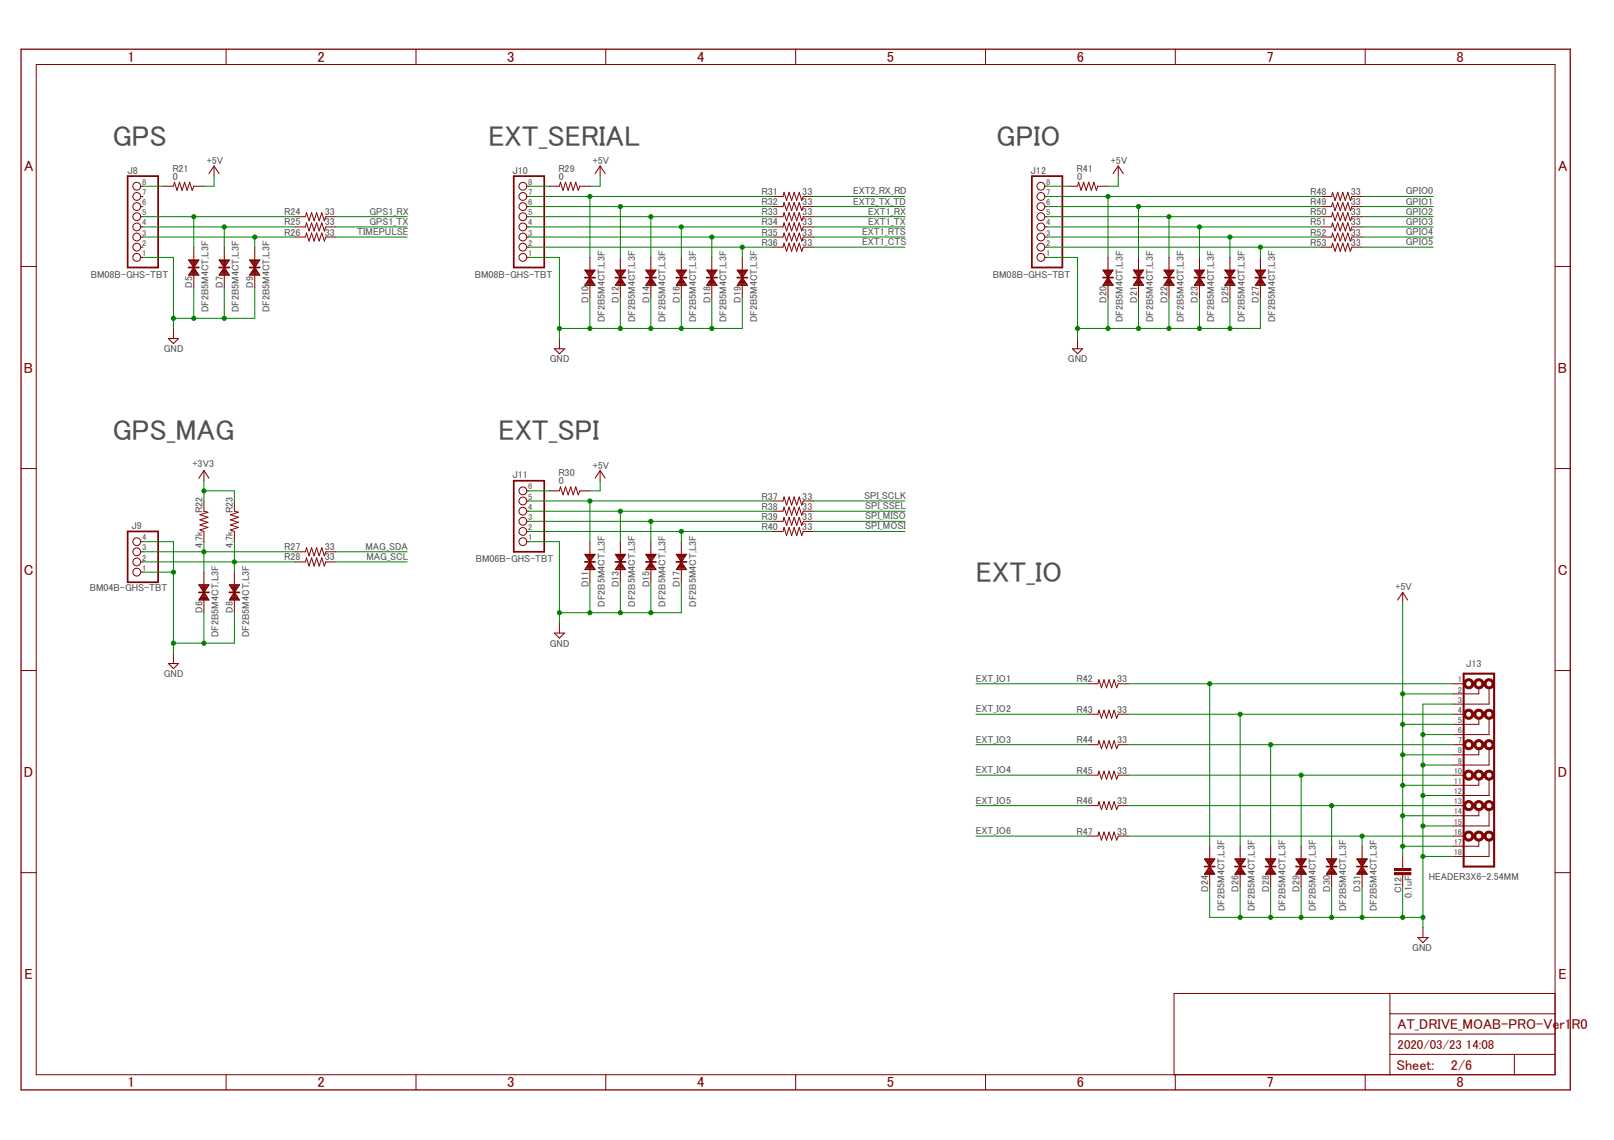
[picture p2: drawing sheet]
<svg xmlns="http://www.w3.org/2000/svg" width="297mm" height="210mm" viewBox="0 0 297 210" stroke-linecap="round" stroke-linejoin="round" font-family="sans-serif">
<g fill="none" stroke="#800000" stroke-width=".18">
<path d="M6.7 11.9h279.5v186h-279.5zM41.6 9.1v2.8M76.6 9.1v2.8M111.5 9.1v2.8M146.4 9.1v2.8M181.4 9.1v2.8M216.3 9.1v2.8M251.2 9.1v2.8M25.9 34.3h.4M25.9 39.9h.4M25.9 38h.4M25.9 36.2h.4"/>
<path d="M30.1 34.3h1.8l.2-.8 .5 1.6 .4-1.6 .5 1.6 .5-1.6 .4 1.6 .5-1.6 .5 1.6 .3-.8h1.8M39.4 30.6v1.8M54.4 39.9h1.8l.2-.7 .5 1.5 .4-1.5 .5 1.5 .5-1.5 .4 1.5 .5-1.5 .5 1.5 .3-.8h1.8M96.9 34.3h.4M96.9 39.9h.4M96.9 38h.4M96.9 36.2h.4M101.1 34.3h1.9l.1-.8 .5 1.6 .5-1.6 .5 1.6 .4-1.6 .5 1.6 .5-1.6 .4 1.6 .3-.8h1.9M110.4 30.6v1.8M142.2 39.9h1.9l.2-.7 .5 1.5 .4-1.5 .5 1.5 .5-1.5 .4 1.5 .5-1.5 .5 1.5 .2-.8h1.9M142.2 38h1.9l.2-.7 .5 1.5 .4-1.5 .5 1.5 .5-1.5 .4 1.5 .5-1.5 .5 1.5 .2-.8h1.9M142.2 36.2h1.9l.2-.8 .5 1.5 .4-1.5 .5 1.5 .5-1.5 .4 1.5 .5-1.5 .5 1.5 .2-.7h1.9"/>
<path d="M192.3 34.3h.4M192.3 39.9h.4M192.3 38h.4M192.3 36.2h.4M196.4 34.3h1.9l.2-.8 .5 1.6 .4-1.6 .5 1.6 .5-1.6 .5 1.6 .4-1.6 .5 1.6 .3-.8h1.8M205.8 30.6v1.8M243.2 39.9h1.9l.1-.7 .5 1.5 .5-1.5 .5 1.5 .4-1.5 .5 1.5 .5-1.5 .4 1.5 .3-.8h1.9M243.2 38h1.9l.1-.7 .5 1.5 .5-1.5 .5 1.5 .4-1.5 .5 1.5 .5-1.5 .4 1.5 .3-.8h1.9M243.2 36.2h1.9l.1-.8 .5 1.5 .5-1.5 .5 1.5 .4-1.5 .5 1.5 .5-1.5 .4 1.5 .3-.7h1.9M3.9 49.1h2.8M25.9 47.4h.4M25.9 45.5h.4"/>
<path d="M25.9 43.6h.4M25.9 41.8h.4M54.4 43.6h1.8l.2-.7 .5 1.5 .4-1.5 .5 1.5 .5-1.5 .4 1.5 .5-1.5 .5 1.5 .3-.8h1.8M54.4 41.8h1.8l.2-.8 .5 1.5 .4-1.5 .5 1.5 .5-1.5 .4 1.5 .5-1.5 .5 1.5 .3-.7h1.8M96.9 47.4h.4M96.9 45.5h.4M96.9 43.6h.4M96.9 41.8h.4M142.2 45.5h1.9l.2-.7 .5 1.5 .4-1.5 .5 1.5 .5-1.5 .4 1.5 .5-1.5 .5 1.5 .2-.8h1.9M142.2 43.6h1.9l.2-.7 .5 1.5 .4-1.5 .5 1.5 .5-1.5 .4 1.5 .5-1.5 .5 1.5 .2-.8h1.9M142.2 41.8h1.9l.2-.8 .5 1.5 .4-1.5 .5 1.5 .5-1.5 .4 1.5 .5-1.5 .5 1.5 .2-.7h1.9M192.3 47.4h.4"/>
<path d="M192.3 45.5h.4M192.3 43.6h.4M192.3 41.8h.4M243.2 45.5h1.9l.1-.7 .5 1.5 .5-1.5 .5 1.5 .4-1.5 .5 1.5 .5-1.5 .4 1.5 .3-.8h1.9M243.2 43.6h1.9l.1-.7 .5 1.5 .5-1.5 .5 1.5 .4-1.5 .5 1.5 .5-1.5 .4 1.5 .3-.8h1.9M243.2 41.8h1.9l.1-.8 .5 1.5 .5-1.5 .5 1.5 .4-1.5 .5 1.5 .5-1.5 .4 1.5 .3-.7h1.9M286.2 49.1h2.8M31.9 60.5v1.8M103 62.3v1.9M198.3 62.3v1.9M3.9 86.3h2.8M25.9 99.7h.4"/>
<path d="M37.5 92.2v1.9l.8 .2-1.5 .5 1.5 .4-1.5 .5 1.5 .5-1.5 .4 1.5 .5-1.5 .5 .7 .3v1.8M37.5 86.6v1.9M43.1 92.2v1.9l.8 .2-1.5 .5 1.5 .4-1.5 .5 1.5 .5-1.5 .4 1.5 .5-1.5 .5 .7 .3v1.8M96.9 99.7h.4M96.9 90.4h.4M96.9 97.9h.4M96.9 96h.4M96.9 94.1h.4M96.9 92.2h.4M101.1 90.4h1.9l.1-.8 .5 1.5 .5-1.5 .5 1.5 .4-1.5 .5 1.5 .5-1.5 .4 1.5 .3-.7h1.9M110.4 86.6v1.9M142.2 97.9h1.9l.2-.8 .5 1.5 .4-1.5 .5 1.5 .5-1.5 .4 1.5 .5-1.5 .5 1.5 .2-.7h1.9"/>
<path d="M142.2 96h1.9l.2-.8 .5 1.5 .4-1.5 .5 1.5 .5-1.5 .4 1.5 .5-1.5 .5 1.5 .2-.7h1.9M142.2 94.1h1.9l.2-.7 .5 1.5 .4-1.5 .5 1.5 .5-1.5 .4 1.5 .5-1.5 .5 1.5 .2-.8h1.9M142.2 92.2h1.9l.2-.7 .5 1.5 .4-1.5 .5 1.5 .5-1.5 .4 1.5 .5-1.5 .5 1.5 .2-.8h1.9M286.2 86.3h2.8M25.9 105.3h.4M25.9 103.5h.4M25.9 101.6h.4M54.4 103.5h1.8l.2-.8 .5 1.5 .4-1.5 .5 1.5 .5-1.5 .4 1.5 .5-1.5 .5 1.5 .3-.7h1.8M54.4 101.6h1.8l.2-.7 .5 1.4 .4-1.4 .5 1.4 .5-1.4 .4 1.4 .5-1.4 .5 1.4 .3-.7h1.8M103 114.7v1.9M258.1 109.1v1.9M3.9 123.5h2.8"/>
<path d="M31.9 120.3v1.9M200.2 137.1h1.9l.1-.7 .5 1.5 .5-1.5 .4 1.5 .5-1.5 .5 1.5 .4-1.5 .5 1.5 .3-.8h1.9M200.2 131.5h1.9l.1-.7 .5 1.4 .5-1.4 .4 1.4 .5-1.4 .5 1.4 .4-1.4 .5 1.4 .3-.7h1.9M200.2 125.9h1.9l.1-.7 .5 1.4 .5-1.4 .4 1.4 .5-1.4 .5 1.4 .4-1.4 .5 1.4 .3-.7h1.9M267.5 137.1h2.1M267.5 131.5h2.1M267.5 125.9h2.1M272.2 126.6v1.2h-4.7M272.2 132.2v1.2h-4.7M272.2 137.9v1.1h-4.7M274 126.6v3h-6.5M274 132.2v3.1h-6.5"/>
<path d="M274 137.9v3h-6.5M286.2 123.5h2.8M200.2 142.7h1.9l.1-.7 .5 1.5 .5-1.5 .4 1.5 .5-1.5 .5 1.5 .4-1.5 .5 1.5 .3-.8h1.9M200.2 148.3h1.9l.1-.7 .5 1.5 .5-1.5 .4 1.5 .5-1.5 .5 1.5 .4-1.5 .5 1.5 .3-.8h1.9M200.2 153.9h1.9l.1-.7 .5 1.5 .5-1.5 .4 1.5 .5-1.5 .5 1.5 .4-1.5 .5 1.5 .3-.8h1.9M258.1 157.7v2.2M267.5 142.7h2.1M267.5 148.3h2.1M267.5 153.9h2.1M272.2 143.5v1.1h-4.7M272.2 149.1v1.1h-4.7M272.2 154.7v1.1h-4.7"/>
<path d="M274 143.5v3h-6.5M274 149.1v3h-6.5M274 154.7v3h-6.5M3.9 160.7h2.8M258.1 161.1v2.2M261.9 170.8v1.8M286.2 160.7h2.8M41.6 197.9v2.8M76.6 197.9v2.8M111.5 197.9v2.8M146.4 197.9v2.8M181.4 197.9v2.8"/>
<path d="M216.3 197.9v2.8M251.2 197.9v2.8M255.8 194.1h30.4M255.8 182.9v15M255.8 190.4h30.4M255.8 186.7h30.4M278.7 194.1v3.8M286.2 182.9h-70.1v15"/>
<circle cx="25.2" cy="39.9" r=".72"/>
<circle cx="25.2" cy="34.3" r=".72"/>
<circle cx="25.2" cy="38" r=".72"/>
<circle cx="25.2" cy="36.2" r=".72"/>
<circle cx="96.2" cy="38" r=".72"/>
<circle cx="96.2" cy="39.9" r=".72"/>
<circle cx="96.2" cy="34.3" r=".72"/>
<circle cx="96.2" cy="36.2" r=".72"/>
<circle cx="191.6" cy="36.2" r=".72"/>
<circle cx="191.6" cy="39.9" r=".72"/>
<circle cx="191.6" cy="34.3" r=".72"/>
<circle cx="191.6" cy="38" r=".72"/>
<circle cx="25.2" cy="41.8" r=".72"/>
<circle cx="25.2" cy="43.6" r=".72"/>
<circle cx="25.2" cy="45.5" r=".72"/>
<circle cx="25.2" cy="47.4" r=".72"/>
<circle cx="96.2" cy="41.8" r=".72"/>
<circle cx="96.2" cy="43.6" r=".72"/>
<circle cx="96.2" cy="45.5" r=".72"/>
<circle cx="96.2" cy="47.4" r=".72"/>
<circle cx="191.6" cy="41.8" r=".72"/>
<circle cx="191.6" cy="43.6" r=".72"/>
<circle cx="191.6" cy="45.5" r=".72"/>
<circle cx="191.6" cy="47.4" r=".72"/>
<circle cx="25.2" cy="99.7" r=".72"/>
<circle cx="96.2" cy="99.7" r=".72"/>
<circle cx="96.2" cy="94.1" r=".72"/>
<circle cx="96.2" cy="96" r=".72"/>
<circle cx="96.2" cy="97.9" r=".72"/>
<circle cx="96.2" cy="90.4" r=".72"/>
<circle cx="96.2" cy="92.2" r=".72"/>
<circle cx="25.2" cy="103.5" r=".72"/>
<circle cx="25.2" cy="105.3" r=".72"/>
<circle cx="25.2" cy="101.6" r=".72"/>
</g>
<path d="M3.9 9.1h285.1v191.6h-285.1z" fill="none" stroke="#800000" stroke-width=".23"/>
<g fill="none" stroke="#800000" stroke-width=".19">
<path d="M38.5 32l.9-1.4 .9 1.4M109.5 32l.9-1.4 1 1.4M204.9 32l.9-1.4 .9 1.4M34.7 47.9h1.9l-.9 1.4zM34.8 50.6h1.8M34.8 48h1.7M34.9 50.4h1.5M34.9 48.1h1.5M35 50.3h1.3M35 48.3h1.3M35.1 50.1h1.1M35.1 48.4h1.1"/>
<path d="M35.2 50h1M35.2 48.6h.9M35.3 49.8h.7M35.3 48.7h.7M35.4 49.7h.5M35.4 48.9h.5M35.5 49.5h.3M35.5 49h.3M35.6 49.4h.1M35.6 49.2h.1M35.7 49.3l.9 1.4h-1.9zM35.7 45.5v7.5"/>
<path d="M40.3 47.9h1.9l-.9 1.4zM40.4 50.6h1.8M40.4 48h1.7M40.5 50.4h1.6M40.5 48.1h1.5M40.6 50.3h1.4M40.6 48.3h1.3M40.7 50.1h1.1M40.7 48.4h1.1M40.8 50h1M40.8 48.6h.9M40.9 49.8h.8"/>
<path d="M40.9 48.7h.7M41 49.7h.6M41 48.9h.5M41.1 49.5h.3M41.1 49h.3M41.2 49.4h.1M41.2 49.2h.1M41.3 49.3l.9 1.4h-1.9zM41.3 45.5v7.5M45.9 47.9h1.9l-.9 1.4zM46 50.6h1.8M46 48h1.7"/>
<path d="M46.1 50.4h1.6M46.1 48.1h1.5M46.2 50.3h1.4M46.2 48.3h1.3M46.3 50.1h1.2M46.3 48.4h1.1M46.4 50h1M46.4 48.6h.9M46.5 49.8h.8M46.5 48.7h.7M46.6 49.7h.6M46.6 48.9h.5"/>
<path d="M46.7 49.5h.4M46.7 49h.3M46.8 49.4h.1M46.8 49.2h.1M46.9 49.3l.9 1.4h-1.9zM46.9 45.5v7.5M107.6 49.7h1.9l-.9 1.4zM107.7 52.5h1.8M107.7 49.8h1.7M107.8 52.3h1.6M107.8 50h1.5M107.9 52.2h1.4"/>
<path d="M107.9 50.1h1.3M108 52h1.2M108 50.3h1.1M108.1 51.8h1M108.1 50.4h.9M108.2 51.7h.7M108.2 50.6h.7M108.3 51.5h.5M108.3 50.8h.5M108.4 51.4h.4M108.4 50.9h.3M108.5 51.2h.1"/>
<path d="M108.5 51.1h.1M108.6 51.1l.9 1.4h-1.9zM108.6 47.4v7.5M113.2 49.7h1.9l-.9 1.4zM113.3 52.5h1.8M113.3 49.8h1.7M113.4 52.3h1.6M113.4 50h1.5M113.5 52.2h1.4M113.5 50.1h1.4M113.6 52h1.2M113.6 50.3h1.1"/>
<path d="M113.7 51.8h1M113.7 50.4h.9M113.8 51.7h.8M113.8 50.6h.7M113.9 51.5h.5M113.9 50.8h.5M114 51.4h.3M114 50.9h.3M114.1 51.2h.2M114.2 51.1h.1M114.2 51.1l.9 1.4h-1.9zM114.2 47.4v7.5"/>
<path d="M118.9 49.7h1.8l-.9 1.4zM118.9 52.5h1.8M118.9 49.8h1.7M119 52.3h1.6M119 50h1.5M119.1 52.2h1.4M119.1 50.1h1.3M119.2 52h1.2M119.2 50.3h1.2M119.3 51.8h1M119.3 50.4h.9M119.4 51.7h.8"/>
<path d="M119.4 50.6h.7M119.5 51.5h.6M119.5 50.8h.5M119.6 51.4h.4M119.7 50.9h.2M119.7 51.2h.2M119.8 51.1h.1M119.8 51.1l.9 1.4h-1.8zM119.8 47.4v7.5M124.5 49.7h1.8l-.9 1.4zM124.5 52.5h1.8M124.5 49.8h1.8"/>
<path d="M124.6 52.3h1.6M124.6 50h1.6M124.7 52.2h1.4M124.7 50.1h1.3M124.8 52h1.2M124.8 50.3h1.2M124.9 51.8h1M124.9 50.4h1M125 51.7h.8M125.1 50.6h.7M125.1 51.5h.6M125.2 50.8h.4"/>
<path d="M125.2 51.4h.4M125.3 50.9h.2M125.3 51.2h.2M125.4 51.1h.1M125.4 51.1l.9 1.4h-1.8zM125.4 47.4v7.5M130.1 49.7h1.9l-1 1.4zM130.1 52.5h1.8M130.2 49.8h1.7M130.2 52.3h1.6M130.2 50h1.6M130.3 52.2h1.4"/>
<path d="M130.3 50.1h1.4M130.4 52h1.2M130.5 50.3h1.1M130.5 51.8h1M130.6 50.4h.9M130.6 51.7h.8M130.7 50.6h.7M130.7 51.5h.6M130.8 50.8h.5M130.8 51.4h.4M130.9 50.9h.2M130.9 51.2h.2"/>
<path d="M131 51.1h.1M131 51.1l1 1.4h-1.9zM131 47.4v7.5M135.7 49.7h1.9l-1 1.4zM135.7 52.5h1.8M135.8 49.8h1.7M135.8 52.3h1.6M135.8 50h1.6M135.9 52.2h1.4M136 50.1h1.3M136 52h1.2M136.1 50.3h1.1"/>
<path d="M136.1 51.8h1M136.2 50.4h.9M136.2 51.7h.8M136.3 50.6h.7M136.3 51.5h.6M136.4 50.8h.5M136.4 51.4h.4M136.5 50.9h.3M136.5 51.2h.2M136.6 51.1h.1M136.6 51.1l1 1.4h-1.9zM136.6 47.4v7.5"/>
<path d="M203 49.7h1.9l-1 1.4zM203 52.5h1.8M203.1 49.8h1.7M203.1 52.3h1.6M203.2 50h1.5M203.2 52.2h1.4M203.3 50.1h1.3M203.3 52h1.2M203.4 50.3h1.1M203.5 51.8h.9M203.5 50.4h.9M203.5 51.7h.8"/>
<path d="M203.6 50.6h.7M203.6 51.5h.6M203.7 50.8h.5M203.8 51.4h.3M203.8 50.9h.3M203.9 51.2h.1M203.9 51.1h.1M203.9 51.1l1 1.4h-1.9zM203.9 47.4v7.5M208.6 49.7h1.9l-1 1.4zM208.6 52.5h1.8M208.7 49.8h1.7"/>
<path d="M208.7 52.3h1.6M208.8 50h1.5M208.9 52.2h1.3M208.9 50.1h1.3M209 52h1.1M209 50.3h1.1M209.1 51.8h.9M209.1 50.4h.9M209.1 51.7h.8M209.2 50.6h.7M209.3 51.5h.5M209.3 50.8h.5"/>
<path d="M209.4 51.4h.3M209.4 50.9h.3M209.5 51.2h.1M209.5 51.1h.1M209.5 51.1l1 1.4h-1.9zM209.5 47.4v7.5M214.2 49.7h1.9l-1 1.4zM214.2 52.5h1.8M214.3 49.8h1.7M214.4 52.3h1.5M214.4 50h1.5M214.5 52.2h1.3"/>
<path d="M214.5 50.1h1.3M214.6 52h1.1M214.6 50.3h1.1M214.7 51.8h.9M214.7 50.4h.9M214.8 51.7h.7M214.8 50.6h.7M214.9 51.5h.5M214.9 50.8h.5M215 51.4h.3M215 50.9h.3M215.1 51.2h.1"/>
<path d="M215.1 51.1h.1M215.1 51.1l1 1.4h-1.9zM215.1 47.4v7.5M219.8 49.7h1.9l-1 1.4zM219.9 52.5h1.7M219.9 49.8h1.7M220 52.3h1.6M220 50h1.5M220.1 52.2h1.3M220.1 50.1h1.3M220.2 52h1.1M220.2 50.3h1.1"/>
<path d="M220.3 51.8h.9M220.3 50.4h.9M220.4 51.7h.7M220.4 50.6h.7M220.5 51.5h.5M220.5 50.8h.5M220.6 51.4h.3M220.6 50.9h.3M220.7 51.2h.1M220.7 51.1h.1M220.7 51.1l1 1.4h-1.9zM220.7 47.4v7.5"/>
<path d="M225.4 49.7h1.9l-.9 1.4zM225.5 52.5h1.7M225.5 49.8h1.7M225.6 52.3h1.6M225.6 50h1.5M225.7 52.2h1.4M225.7 50.1h1.3M225.8 52h1.1M225.8 50.3h1.1M225.9 51.8h.9M225.9 50.4h.9M226 51.7h.7"/>
<path d="M226 50.6h.7M226.1 51.5h.5M226.1 50.8h.5M226.2 51.4h.3M226.2 50.9h.3M226.3 51.2h.1M226.3 51.1h.1M226.4 51.1l.9 1.4h-1.9zM226.4 47.4v7.5M231 49.7h1.9l-.9 1.4zM231.1 52.5h1.8M231.1 49.8h1.7"/>
<path d="M231.2 52.3h1.6M231.2 50h1.5M231.3 52.2h1.4M231.3 50.1h1.3M231.4 52h1.2M231.4 50.3h1.1M231.5 51.8h1M231.5 50.4h.9M231.6 51.7h.7M231.6 50.6h.7M231.7 51.5h.5M231.7 50.8h.5"/>
<path d="M231.8 51.4h.3M231.8 50.9h.3M231.9 51.2h.1M231.9 51.1h.1M232 51.1l.9 1.4h-1.9zM232 47.4v7.5M31 62.3h1.9l-1 1zM102 64.2h1.9l-.9 1zM197.4 64.2h1.8l-.9 1zM36.6 88.1l.9-1.5 1 1.5M108.6 99.7v7.5M109.5 88.1l.9-1.5 1 1.5"/>
<path d="M114.2 99.7v7.5M119.8 99.7v7.5M125.4 99.7v7.5M36.6 107.7h1.9l-1 1.4zM36.6 107.7h1.8M36.7 110.4h1.7M36.7 107.9h1.6M36.8 110.2h1.5M36.8 108h1.4M36.9 110h1.3M36.9 108.2h1.2M37 109.9h1.1"/>
<path d="M37 108.3h1M37.1 109.7h.9M37.1 108.5h.8M37.2 109.6h.7M37.2 108.6h.6M37.3 109.4h.5M37.3 108.8h.4M37.4 109.3h.3M37.4 109h.2M37.5 109.1h.1M37.5 109.1l1 1.4h-1.9zM37.5 105.3v7.5"/>
<path d="M42.2 107.7h1.9l-1 1.4zM42.2 107.7h1.8M42.3 110.4h1.7M42.3 107.9h1.6M42.4 110.2h1.5M42.4 108h1.4M42.5 110h1.3M42.5 108.2h1.2M42.6 109.9h1.1M42.7 108.3h.9M42.7 109.7h.9M42.8 108.5h.7"/>
<path d="M42.8 109.6h.7M42.8 108.6h.6M42.9 109.4h.5M42.9 108.8h.4M43 109.3h.3M43.1 109h.1M43.1 109.1h.1M43.1 109.1l1 1.4h-1.9zM43.1 105.3v7.5M102 116.6h1.9l-.9 .9zM107.6 102.1h1.9l-.9 1.4zM107.7 102.1h1.8"/>
<path d="M107.7 104.8h1.7M107.8 102.3h1.6M107.8 104.6h1.5M107.9 102.4h1.4M107.9 104.5h1.3M108 102.6h1.2M108 104.3h1.1M108.1 102.7h1M108.1 104.1h.9M108.2 102.9h.7M108.2 104h.7M108.3 103.1h.5"/>
<path d="M108.3 103.8h.5M108.4 103.2h.3M108.4 103.7h.3M108.5 103.4h.1M108.5 103.5h.1M108.6 103.5l.9 1.4h-1.9zM113.2 102.1h1.9l-.9 1.4zM113.3 102.1h1.8M113.3 104.8h1.7M113.4 102.3h1.6M113.4 104.6h1.5M113.5 102.4h1.4"/>
<path d="M113.5 104.5h1.4M113.6 102.6h1.2M113.6 104.3h1.1M113.7 102.7h1M113.7 104.1h.9M113.8 102.9h.8M113.8 104h.7M113.9 103.1h.5M113.9 103.8h.5M114 103.2h.3M114 103.7h.3M114.1 103.4h.2"/>
<path d="M114.2 103.5h.1M114.2 103.5l.9 1.4h-1.9zM118.9 102.1h1.8l-.9 1.4zM118.9 102.1h1.8M118.9 104.8h1.7M119 102.3h1.6M119 104.6h1.5M119.1 102.4h1.4M119.1 104.5h1.4M119.2 102.6h1.2M119.2 104.3h1.2M119.3 102.7h1"/>
<path d="M119.3 104.1h.9M119.4 102.9h.8M119.4 104h.7M119.5 103.1h.6M119.5 103.8h.5M119.6 103.2h.4M119.7 103.7h.2M119.7 103.4h.2M119.8 103.5h.1M119.8 103.5l.9 1.4h-1.8zM124.5 102.1h1.8l-.9 1.4zM124.5 102.1h1.8"/>
<path d="M124.5 104.8h1.8M124.6 102.3h1.6M124.6 104.6h1.6M124.7 102.4h1.4M124.7 104.5h1.4M124.8 102.6h1.2M124.8 104.3h1.2M124.9 102.7h1M124.9 104.1h1M125 102.9h.8M125.1 104h.7M125.1 103.1h.6"/>
<path d="M125.2 103.8h.4M125.2 103.2h.4M125.3 103.7h.2M125.3 103.4h.2M125.4 103.5h.1M125.4 103.5l.9 1.4h-1.8zM257.2 110.5l.9-1.4 1 1.4M31 122.2h1.9l-1 .9zM221.7 158.2h1.9l-1 1.4zM221.8 158.3h1.7M221.9 158.5h1.5M222 158.6h1.2"/>
<path d="M222.1 158.8h1M222.2 158.9h.8M222.3 159.1h.6M222.4 159.9h.4M222.4 159.2h.4M222.5 159.7h.2M222.5 159.4h.2M222.6 159.6l1 1.4h-1.9zM222.6 159.6h.1M222.6 155.8v7.5M227.3 158.2h1.9l-1 1.4zM227.4 158.3h1.7"/>
<path d="M227.5 158.5h1.5M227.6 158.6h1.3M227.7 158.8h1M227.8 158.9h.8M227.9 159.1h.6M228 159.9h.4M228 159.2h.4M228.1 159.7h.2M228.1 159.4h.2M228.2 159.6l1 1.4h-1.9zM228.2 159.6h.1M228.2 155.8v7.5"/>
<path d="M232.9 158.2h1.9l-1 1.4zM233 158.3h1.7M233.1 158.5h1.5M233.2 158.6h1.3M233.3 158.8h1.1M233.4 158.9h.9M233.5 159.1h.6M233.6 159.9h.4M233.6 159.2h.4M233.7 159.7h.2M233.7 159.4h.2M233.8 159.6l1 1.4h-1.9z"/>
<path d="M233.8 159.6h.1M233.8 155.8v7.5M238.5 158.2h1.9l-.9 1.4zM238.6 158.3h1.7M238.7 158.5h1.5M238.8 158.6h1.3M238.9 158.8h1.1M239 158.9h.9M239.1 159.1h.7M239.2 159.9h.4M239.2 159.2h.4M239.4 159.7h.1"/>
<path d="M239.4 159.4h.1M239.5 159.6l.9 1.4h-1.9zM239.5 159.6h.1M239.5 155.8v7.5M244.1 158.2h1.9l-.9 1.4zM244.2 158.3h1.7M244.3 158.5h1.5M244.4 158.6h1.3M244.5 158.8h1.1M244.6 158.9h.9M244.8 159.1h.6M244.9 159.9h.4"/>
<path d="M244.9 159.2h.4M245 159.7h.2M245 159.4h.2M245 159.6h.1M245.1 159.6l.9 1.4h-1.9zM245.1 155.8v7.5M249.7 158.2h1.9l-.9 1.4zM249.8 158.3h1.7M249.9 158.5h1.5M250 158.6h1.3M250.1 158.8h1.1M250.3 158.9h.8"/>
<path d="M250.4 159.1h.6M250.5 159.9h.4M250.5 159.2h.4M250.6 159.7h.2M250.6 159.4h.2M250.7 159.6h.1M250.7 159.6l.9 1.4h-1.9zM250.7 155.8v7.5M221.8 160.8h1.7M221.9 160.6h1.5M222 160.5h1.2M222.1 160.3h1"/>
<path d="M222.2 160.2h.8M222.3 160h.6M227.4 160.8h1.7M227.5 160.6h1.5M227.6 160.5h1.3M227.7 160.3h1M227.8 160.2h.8M227.9 160h.6M233 160.8h1.7M233.1 160.6h1.5M233.2 160.5h1.3M233.3 160.3h1.1"/>
<path d="M233.4 160.2h.9M233.5 160h.6M238.6 160.8h1.7M238.7 160.6h1.5M238.8 160.5h1.3M238.9 160.3h1.1M239 160.2h.9M239.1 160h.7M244.2 160.8h1.7M244.3 160.6h1.5M244.4 160.5h1.3M244.5 160.3h1.1"/>
<path d="M244.6 160.2h.9M244.8 160h.6M249.8 160.8h1.7M249.9 160.6h1.5M250 160.5h1.3M250.1 160.3h1.1M250.3 160.2h.8M250.4 160h.6M260.9 172.6h1.9l-.9 1z"/>
</g>
<g fill="none" stroke="#800000" stroke-width=".32">
<path d="M23.5 32.4h5.6v16.9h-5.6zM94.6 32.4h5.6v16.9h-5.6zM189.9 32.4h5.6v16.9h-5.6zM34.7 49.3h1.9M40.3 49.3h1.9M45.9 49.3h1.9M107.6 51.1h1.9M113.2 51.1h1.9M118.9 51.1h1.8M124.5 51.1h1.8M130.1 51.1h1.9M135.7 51.1h1.9"/>
<path d="M203 51.1h1.9M208.6 51.1h1.9M214.2 51.1h1.9M219.8 51.1h1.9M225.4 51.1h1.9M231 51.1h1.9M23.5 97.9h5.6v9.3h-5.6zM94.6 88.5h5.6v13.1h-5.6zM36.6 109.1h1.9M42.2 109.1h1.9M107.6 103.5h1.9M113.2 103.5h1.9"/>
<path d="M118.9 103.5h1.8M124.5 103.5h1.8M221.7 159.6h1.9M227.3 159.6h1.9M232.9 159.6h1.9M238.5 159.6h1.9M244.1 159.6h1.9M249.7 159.6h1.9"/>
</g>
<g fill="#800000" stroke="#800000" stroke-width=".18">
<path d="M256.6 160.7h3.1v.4h-3.1z"/>
<path d="M256.6 159.9h3.1v.4h-3.1z"/>
</g>
<g fill="#800000" stroke="#800000" stroke-width=".18">
<path d="M269.6 125.3a.94 .94 0 0 1 1.5 .1 .94 .94 0 0 1-.5 1.4 .94 .94 0 0 1-1.2-.9h.3a.56 .56 0 0 1 .8-.6 .56 .56 0 0 1 .2 1 .56 .56 0 0 1-.9-.2l-.1-.2h-.3z" fill-rule="evenodd"/>
<path d="M271.4 125.3a.94 .94 0 0 1 1.5 .1 .94 .94 0 0 1-.4 1.4 .94 .94 0 0 1-1.3-.9h.4a.56 .56 0 0 1 .8-.5 .56 .56 0 0 1 .1 1 .56 .56 0 0 1-.9-.3v-.2h-.4z" fill-rule="evenodd"/>
<path d="M273.5 125.1a.93 .93 0 0 1 1.4 .4 .93 .93 0 0 1-.7 1.3 .93 .93 0 0 1-1.1-.9h.4a.56 .56 0 0 1 .7-.6 .56 .56 0 0 1 .2 1 .56 .56 0 0 1-.9-.2v-.2h-.4z" fill-rule="evenodd"/>
<path d="M269.6 130.9a.94 .94 0 0 1 1.5 .1 .94 .94 0 0 1-.5 1.4 .94 .94 0 0 1-1.2-.9h.3a.56 .56 0 0 1 .8-.5 .56 .56 0 0 1 .2 .9 .56 .56 0 0 1-.9-.2l-.1-.2h-.3z" fill-rule="evenodd"/>
<path d="M271.4 130.9a.94 .94 0 0 1 1.5 .1 .94 .94 0 0 1-.4 1.4 .94 .94 0 0 1-1.3-.9h.4a.56 .56 0 0 1 .8-.5 .56 .56 0 0 1 .1 1 .56 .56 0 0 1-.9-.3v-.2h-.4z" fill-rule="evenodd"/>
<path d="M273.5 130.7a.93 .93 0 0 1 1.4 .5 .93 .93 0 0 1-.7 1.2 .93 .93 0 0 1-1.1-.9h.4a.56 .56 0 0 1 .7-.5 .56 .56 0 0 1 .2 .9 .56 .56 0 0 1-.9-.2v-.2h-.4z" fill-rule="evenodd"/>
<path d="M269.6 136.5a.94 .94 0 0 1 1.5 .1 .94 .94 0 0 1-.5 1.4 .94 .94 0 0 1-1.2-.9h.3a.56 .56 0 0 1 .8-.5 .56 .56 0 0 1 .2 .9 .56 .56 0 0 1-.9-.2l-.1-.2h-.3z" fill-rule="evenodd"/>
<path d="M271.4 136.5a.94 .94 0 0 1 1.5 .1 .94 .94 0 0 1-.4 1.4 .94 .94 0 0 1-1.3-.9h.4a.56 .56 0 0 1 .8-.4 .56 .56 0 0 1 .1 .9 .56 .56 0 0 1-.9-.3v-.2h-.4z" fill-rule="evenodd"/>
<path d="M273.3 136.5a.94 .94 0 0 1 1.5 .1 .94 .94 0 0 1-.5 1.4 .94 .94 0 0 1-1.2-.9h.4a.56 .56 0 0 1 .7-.5 .56 .56 0 0 1 .2 .9 .56 .56 0 0 1-.9-.2v-.2h-.4z" fill-rule="evenodd"/>
<path d="M269.6 142.2a.94 .94 0 0 1 1.5 0 .94 .94 0 0 1-.5 1.4 .94 .94 0 0 1-1.2-.9h.3a.56 .56 0 0 1 .8-.5 .56 .56 0 0 1 .2 .9 .56 .56 0 0 1-.9-.2l-.1-.2h-.3z" fill-rule="evenodd"/>
<path d="M271.4 142.2a.94 .94 0 0 1 1.5 0 .94 .94 0 0 1-.4 1.4 .94 .94 0 0 1-1.3-.9h.4a.56 .56 0 0 1 .8-.4 .56 .56 0 0 1 .1 .9 .56 .56 0 0 1-.9-.3v-.2h-.4z" fill-rule="evenodd"/>
<path d="M273.3 142.2a.94 .94 0 0 1 1.5 0 .94 .94 0 0 1-.5 1.4 .94 .94 0 0 1-1.2-.9h.4a.56 .56 0 0 1 .7-.5 .56 .56 0 0 1 .2 .9 .56 .56 0 0 1-.9-.2v-.2h-.4z" fill-rule="evenodd"/>
<path d="M269.6 147.8a.94 .94 0 0 1 1.5 0 .94 .94 0 0 1-.5 1.4 .94 .94 0 0 1-1.2-.9h.3a.56 .56 0 0 1 .8-.5 .56 .56 0 0 1 .2 .9 .56 .56 0 0 1-.9-.2l-.1-.2h-.3z" fill-rule="evenodd"/>
<path d="M271.4 147.8a.94 .94 0 0 1 1.5 0 .94 .94 0 0 1-.4 1.4 .94 .94 0 0 1-1.3-.9h.4a.56 .56 0 0 1 .8-.4 .56 .56 0 0 1 .1 .9 .56 .56 0 0 1-.9-.3v-.2h-.4z" fill-rule="evenodd"/>
<path d="M273.5 147.6a.93 .93 0 0 1 1.4 .4 .93 .93 0 0 1-.7 1.3 .93 .93 0 0 1-1.1-1h.4a.56 .56 0 0 1 .7-.5 .56 .56 0 0 1 .2 .9 .56 .56 0 0 1-.9-.2v-.2h-.4z" fill-rule="evenodd"/>
<path d="M269.6 153.4a.94 .94 0 0 1 1.5 0 .94 .94 0 0 1-.5 1.4 .94 .94 0 0 1-1.2-.9h.3a.56 .56 0 0 1 .8-.5 .56 .56 0 0 1 .2 .9 .56 .56 0 0 1-.9-.2l-.1-.2h-.3z" fill-rule="evenodd"/>
<path d="M271.4 153.4a.94 .94 0 0 1 1.5 0 .94 .94 0 0 1-.4 1.4 .94 .94 0 0 1-1.3-.9h.4a.56 .56 0 0 1 .8-.4 .56 .56 0 0 1 .1 .9 .56 .56 0 0 1-.9-.3v-.2h-.4z" fill-rule="evenodd"/>
<path d="M273.3 153.4a.94 .94 0 0 1 1.5 .1 .94 .94 0 0 1-.5 1.4 .94 .94 0 0 1-1.2-1h.4a.56 .56 0 0 1 .7-.5 .56 .56 0 0 1 .2 .9 .56 .56 0 0 1-.9-.2v-.2h-.4z" fill-rule="evenodd"/>
</g>
<path d="M269.4 124h5.6v35.6h-5.6z" fill="none" stroke="#800000" stroke-width=".38"/>
<g fill="none" stroke="#008000" stroke-width=".18">
<path d="M26.3 34.3h3.8M26.3 39.9h28.1M35.7 39.9v5.6M39.4 32.4v1.9h-1.9M61.8 39.9h13.1M97.3 34.3h3.8M97.3 39.9h44.9M97.3 38h44.9M97.3 36.2h44.9M108.6 36.2v11.2M110.4 32.4v1.9h-1.8M114.2 38v9.4"/>
<path d="M119.8 39.9v7.5M149.7 39.9h16.8M149.7 38h16.8M149.7 36.2h16.8M192.7 34.3h3.7M192.7 39.9h50.5M192.7 38h50.5M192.7 36.2h50.5M203.9 36.2v11.2M205.8 32.4v1.9h-1.9M209.5 38v9.4M215.1 39.9v7.5"/>
<path d="M250.7 39.9h13.1M250.7 38h13.1M250.7 36.2h13.1M26.3 47.4h5.6v13.1M26.3 41.8h28.1M26.3 43.6h28.1M35.7 53v5.6M41.3 41.8v3.7M41.3 53v5.6M46.9 43.6v1.9M46.9 53v5.6h-15M61.8 41.8h13.1"/>
<path d="M61.8 43.6h13.1M97.3 47.4h5.7v14.9M97.3 41.8h44.9M97.3 43.6h44.9M97.3 45.5h44.9M108.6 54.9v5.6M114.2 54.9v5.6M119.8 54.9v5.6M125.4 41.8v5.6M125.4 54.9v5.6M131 43.6v3.8M131 54.9v5.6"/>
<path d="M136.6 45.5v1.9M136.6 54.9v5.6h-33.6M149.7 41.8h16.8M149.7 43.6h16.8M149.7 45.5h16.8M192.7 47.4h5.6v14.9M192.7 41.8h50.5M192.7 43.6h50.5M192.7 45.5h50.5M203.9 54.9v5.6M209.5 54.9v5.6M215.1 54.9v5.6"/>
<path d="M220.7 41.8v5.6M220.7 54.9v5.6M226.4 43.6v3.8M226.4 54.9v5.6M232 54.9v5.6h-33.7M232 45.5v1.9M250.7 41.8h13.1M250.7 43.6h13.1M250.7 45.5h13.1M26.3 99.7h5.6v20.6M37.5 90.4h5.6v1.8M37.5 88.5v3.7"/>
<path d="M37.5 99.7v5.6M43.1 99.7v5.6M97.3 90.4h3.8M97.3 99.7h5.7v15M97.3 97.9h44.9M97.3 96h44.9M97.3 94.1h44.9M97.3 92.2h44.9M108.6 92.2v7.5M110.4 88.5v1.9h-1.8M114.2 94.1v5.6M119.8 96v3.7"/>
<path d="M125.4 97.9v1.8M149.7 97.9h16.8M149.7 96h16.8M149.7 94.1h16.8M149.7 92.2h16.8M26.3 105.3h5.6M26.3 101.6h28.1M26.3 103.5h28.1M37.5 112.8v5.6M43.1 112.8v5.6h-11.2M61.8 101.6h13.1M61.8 103.5h13.1"/>
<path d="M108.6 107.2v5.6M114.2 107.2v5.6M119.8 107.2v5.6M125.4 107.2v5.6h-22.4M258.1 111v46.7M179.6 125.9h20.6M179.6 137.1h20.6M179.6 131.5h20.6M207.7 125.9h59.8M207.7 137.1h59.8M207.7 131.5h59.8M222.6 125.9v29.9"/>
<path d="M228.2 131.5v24.3M233.8 137.1v18.7M258.1 127.8h9.4M258.1 133.4h9.4M258.1 139h9.4M261.9 135.3h5.6M267.5 129.6h-5.6v41.2M179.6 142.7h20.6M179.6 148.3h20.6M179.6 153.9h20.6M207.7 142.7h59.8M207.7 148.3h59.8"/>
<path d="M207.7 153.9h59.8M239.5 142.7v13.1M245.1 148.3v7.5M250.7 153.9v1.9M258.1 144.6h9.4M258.1 150.2h9.4M258.1 155.8h9.4M261.9 140.9h5.6M261.9 146.5h5.6M261.9 152.1h5.6M261.9 157.7h5.6M222.6 163.3v5.6h39.3"/>
<path d="M228.2 163.3v5.6M233.8 163.3v5.6M239.5 163.3v5.6M245.1 163.3v5.6M250.7 163.3v5.6M258.1 163.3v5.6"/>
</g>
<g fill="#008000" stroke="#008000" stroke-width=".18">
<circle cx="258.1" cy="139" r=".38"/>
<circle cx="258.1" cy="133.4" r=".38"/>
<circle cx="258.1" cy="127.8" r=".38"/>
<circle cx="258.1" cy="150.2" r=".38"/>
<circle cx="258.1" cy="155.8" r=".38"/>
<circle cx="258.1" cy="144.6" r=".38"/>
<circle cx="31.9" cy="58.6" r=".38"/>
<circle cx="35.7" cy="58.6" r=".38"/>
<circle cx="41.3" cy="58.6" r=".38"/>
<circle cx="31.9" cy="105.3" r=".38"/>
<circle cx="31.9" cy="118.4" r=".38"/>
<circle cx="37.5" cy="118.4" r=".38"/>
<circle cx="103" cy="60.5" r=".38"/>
<circle cx="108.6" cy="60.5" r=".38"/>
<circle cx="114.2" cy="60.5" r=".38"/>
<circle cx="119.8" cy="60.5" r=".38"/>
<circle cx="125.4" cy="60.5" r=".38"/>
<circle cx="131" cy="60.5" r=".38"/>
<circle cx="119.8" cy="112.8" r=".38"/>
<circle cx="114.2" cy="112.8" r=".38"/>
<circle cx="108.6" cy="112.8" r=".38"/>
<circle cx="103" cy="112.8" r=".38"/>
<circle cx="226.4" cy="60.5" r=".38"/>
<circle cx="220.7" cy="60.5" r=".38"/>
<circle cx="215.1" cy="60.5" r=".38"/>
<circle cx="209.5" cy="60.5" r=".38"/>
<circle cx="203.9" cy="60.5" r=".38"/>
<circle cx="198.3" cy="60.5" r=".38"/>
<circle cx="261.9" cy="140.9" r=".38"/>
<circle cx="261.9" cy="135.3" r=".38"/>
<circle cx="261.9" cy="168.9" r=".38"/>
<circle cx="228.2" cy="168.9" r=".38"/>
<circle cx="233.8" cy="168.9" r=".38"/>
<circle cx="258.1" cy="168.9" r=".38"/>
<circle cx="261.9" cy="146.5" r=".38"/>
<circle cx="261.9" cy="152.1" r=".38"/>
<circle cx="261.9" cy="157.7" r=".38"/>
<circle cx="250.7" cy="168.9" r=".38"/>
<circle cx="245.1" cy="168.9" r=".38"/>
<circle cx="239.5" cy="168.9" r=".38"/>
<circle cx="35.7" cy="39.9" r=".38"/>
<circle cx="41.3" cy="41.8" r=".38"/>
<circle cx="46.9" cy="43.6" r=".38"/>
<circle cx="37.5" cy="90.4" r=".38"/>
<circle cx="37.5" cy="101.6" r=".38"/>
<circle cx="43.1" cy="103.5" r=".38"/>
<circle cx="108.6" cy="36.2" r=".38"/>
<circle cx="114.2" cy="38" r=".38"/>
<circle cx="119.8" cy="39.9" r=".38"/>
<circle cx="125.4" cy="41.8" r=".38"/>
<circle cx="131" cy="43.6" r=".38"/>
<circle cx="136.6" cy="45.5" r=".38"/>
<circle cx="108.6" cy="92.2" r=".38"/>
<circle cx="114.2" cy="94.1" r=".38"/>
<circle cx="119.8" cy="96" r=".38"/>
<circle cx="125.4" cy="97.9" r=".38"/>
<circle cx="203.9" cy="36.2" r=".38"/>
<circle cx="209.5" cy="38" r=".38"/>
<circle cx="215.1" cy="39.9" r=".38"/>
<circle cx="220.7" cy="41.8" r=".38"/>
<circle cx="226.4" cy="43.6" r=".38"/>
<circle cx="232" cy="45.5" r=".38"/>
<circle cx="233.8" cy="137.1" r=".38"/>
<circle cx="228.2" cy="131.5" r=".38"/>
<circle cx="222.6" cy="125.9" r=".38"/>
<circle cx="239.5" cy="142.7" r=".38"/>
<circle cx="245.1" cy="148.3" r=".38"/>
<circle cx="250.7" cy="153.9" r=".38"/>
</g>
<g font-size="5.3" fill="#505050">
<text x="20.7" y="26.8">GPS</text>
<text x="89.9" y="26.8">EXT_SERIAL</text>
<text x="183.4" y="26.8">GPIO</text>
<text x="20.7" y="81">GPS_MAG</text>
<text x="91.7" y="81">EXT_SPI</text>
<text x="179.6" y="107.2">EXT_IO</text>
</g>
<g font-size="2.7" fill="#800000">
<text x="23.5" y="11.4">1</text>
<text x="58.4" y="11.4">2</text>
<text x="93.3" y="11.4">3</text>
<text x="128.3" y="11.4">4</text>
<text x="163.2" y="11.4">5</text>
<text x="198.2" y="11.4">6</text>
<text x="233.1" y="11.4">7</text>
<text x="268" y="11.4">8</text>
<text x="4.4" y="31.4">A</text>
<text x="286.7" y="31.4">A</text>
<text x="4.4" y="68.6">B</text>
<text x="286.7" y="68.6">B</text>
<text x="4.4" y="105.8">C</text>
<text x="286.7" y="105.8">C</text>
<text x="4.4" y="143">D</text>
<text x="286.7" y="143">D</text>
<text x="4.5" y="180.2">E</text>
<text x="286.8" y="180.2">E</text>
<text x="23.5" y="200.2">1</text>
<text x="58.4" y="200.2">2</text>
<text x="93.3" y="200.2">3</text>
<text x="128.3" y="200.2">4</text>
<text x="163.2" y="200.2">5</text>
<text x="198.2" y="200.2">6</text>
<text x="233.1" y="200.2">7</text>
<text x="268" y="200.2">8</text>
</g>
<g font-size="2.6" fill="#800000">
<text x="257.2" y="189.5">AT_DRIVE_MOAB-PRO-Ver1</text>
<text x="289.2" y="189.5">R0</text>
<text x="257" y="197">Sheet:</text>
<text x="267" y="196.9">2/6</text>
</g>
<g font-size="2.4" fill="#800000">
<text x="257.2" y="193.2">2020/03/23</text>
<text x="269.8" y="193.2">14:08</text>
</g>
<g font-size="1.8" fill="#505050">
<text x="23.4" y="32">J8</text>
<text x="31.7" y="31.6">R21</text>
<text x="31.8" y="33.1">0</text>
<text x="38.1" y="30.2">+5V</text>
<text x="94.3" y="32">J10</text>
<text x="102.8" y="31.6">R29</text>
<text x="102.9" y="33.1">0</text>
<text x="109.1" y="30.2">+5V</text>
<text x="140.2" y="35.9">R31</text>
<text x="147.7" y="35.9">33</text>
<text x="157" y="35.8">EXT2_RX_RD</text>
<text x="189.7" y="32">J12</text>
<text x="198.1" y="31.6">R41</text>
<text x="198.2" y="33.1">0</text>
<text x="204.5" y="30.2">+5V</text>
<text x="241.1" y="35.9">R48</text>
<text x="248.6" y="35.9">33</text>
<text x="258.7" y="35.8">GPIO0</text>
<text x="52.3" y="39.6">R24</text>
<text x="52.3" y="41.5">R25</text>
<text x="59.8" y="39.6">33</text>
<text x="59.8" y="41.5">33</text>
<text x="68" y="39.5">GPS1_RX</text>
<text x="68" y="41.4">GPS1_TX</text>
<text x="140.2" y="37.8">R32</text>
<text x="140.2" y="39.6">R33</text>
<text x="140.2" y="41.5">R34</text>
<text x="147.7" y="37.8">33</text>
<text x="147.7" y="39.6">33</text>
<text x="147.7" y="41.5">33</text>
<text x="157" y="37.7">EXT2_TX_TD</text>
<text x="159.8" y="41.4">EXT1_TX</text>
<text x="159.8" y="39.5">EXT1_RX</text>
<text x="241.1" y="37.8">R49</text>
<text x="241.1" y="39.6">R50</text>
<text x="241.1" y="41.5">R51</text>
<text x="248.6" y="37.8">33</text>
<text x="248.6" y="39.6">33</text>
<text x="248.6" y="41.5">33</text>
<text x="258.7" y="37.7">GPIO1</text>
<text x="258.7" y="39.5">GPIO2</text>
<text x="258.7" y="41.4">GPIO3</text>
<text x="52.3" y="43.4">R26</text>
<text x="59.8" y="43.4">33</text>
<text x="65.8" y="43.3">TIMEPULSE</text>
<text x="140.2" y="43.4">R35</text>
<text x="140.2" y="45.2">R36</text>
<text x="147.7" y="43.4">33</text>
<text x="147.7" y="45.2">33</text>
<text x="158.7" y="45.1">EXT1_CTS</text>
<text x="158.7" y="43.3">EXT1_RTS</text>
<text x="241.1" y="43.4">R52</text>
<text x="241.1" y="45.2">R53</text>
<text x="248.6" y="43.4">33</text>
<text x="248.6" y="45.2">33</text>
<text x="258.7" y="43.3">GPIO4</text>
<text x="258.7" y="45.1">GPIO5</text>
<text x="16.7" y="51.1">BM08B-GHS-TBT</text>
<text x="35.4" y="53" transform="rotate(-90 35.4 53)">D5</text>
<text x="41" y="53" transform="rotate(-90 41 53)">D7</text>
<text x="46.6" y="53" transform="rotate(-90 46.6 53)">D9</text>
<text x="87.4" y="51.1">BM08B-GHS-TBT</text>
<text x="182.7" y="51.1">BM08B-GHS-TBT</text>
<text x="38.4" y="57.5" transform="rotate(-90 38.4 57.5)">DF2B5M4CT,L3F</text>
<text x="44" y="57.5" transform="rotate(-90 44 57.5)">DF2B5M4CT,L3F</text>
<text x="49.6" y="57.5" transform="rotate(-90 49.6 57.5)">DF2B5M4CT,L3F</text>
<text x="108.3" y="55.8" transform="rotate(-90 108.3 55.8)">D10</text>
<text x="111.3" y="59.3" transform="rotate(-90 111.3 59.3)">DF2B5M4CT,L3F</text>
<text x="113.9" y="55.8" transform="rotate(-90 113.9 55.8)">D12</text>
<text x="116.9" y="59.3" transform="rotate(-90 116.9 59.3)">DF2B5M4CT,L3F</text>
<text x="119.5" y="55.8" transform="rotate(-90 119.5 55.8)">D14</text>
<text x="122.5" y="59.3" transform="rotate(-90 122.5 59.3)">DF2B5M4CT,L3F</text>
<text x="125.1" y="55.8" transform="rotate(-90 125.1 55.8)">D16</text>
<text x="128.1" y="59.3" transform="rotate(-90 128.1 59.3)">DF2B5M4CT,L3F</text>
<text x="130.7" y="55.8" transform="rotate(-90 130.7 55.8)">D18</text>
<text x="133.7" y="59.3" transform="rotate(-90 133.7 59.3)">DF2B5M4CT,L3F</text>
<text x="136.3" y="55.8" transform="rotate(-90 136.3 55.8)">D19</text>
<text x="139.3" y="59.3" transform="rotate(-90 139.3 59.3)">DF2B5M4CT,L3F</text>
<text x="203.6" y="55.8" transform="rotate(-90 203.6 55.8)">D20</text>
<text x="206.6" y="59.3" transform="rotate(-90 206.6 59.3)">DF2B5M4CT,L3F</text>
<text x="209.3" y="55.8" transform="rotate(-90 209.3 55.8)">D21</text>
<text x="212.2" y="59.3" transform="rotate(-90 212.2 59.3)">DF2B5M4CT,L3F</text>
<text x="214.9" y="55.8" transform="rotate(-90 214.9 55.8)">D22</text>
<text x="217.9" y="59.3" transform="rotate(-90 217.9 59.3)">DF2B5M4CT,L3F</text>
<text x="220.5" y="55.8" transform="rotate(-90 220.5 55.8)">D23</text>
<text x="223.5" y="59.3" transform="rotate(-90 223.5 59.3)">DF2B5M4CT,L3F</text>
<text x="226.1" y="55.8" transform="rotate(-90 226.1 55.8)">D25</text>
<text x="229.1" y="59.3" transform="rotate(-90 229.1 59.3)">DF2B5M4CT,L3F</text>
<text x="231.7" y="55.8" transform="rotate(-90 231.7 55.8)">D27</text>
<text x="234.7" y="59.3" transform="rotate(-90 234.7 59.3)">DF2B5M4CT,L3F</text>
<text x="30.1" y="64.9">GND</text>
<text x="101.2" y="66.7">GND</text>
<text x="196.5" y="66.7">GND</text>
<text x="35.4" y="85.9">+3V3</text>
<text x="94.3" y="88">J11</text>
<text x="102.8" y="87.7">R30</text>
<text x="102.9" y="89.2">0</text>
<text x="109.1" y="86.3">+5V</text>
<text x="37.2" y="94.5" transform="rotate(-90 37.2 94.5)">R22</text>
<text x="42.9" y="94.5" transform="rotate(-90 42.9 94.5)">R23</text>
<text x="140.2" y="92">R37</text>
<text x="140.2" y="93.8">R38</text>
<text x="140.2" y="95.7">R39</text>
<text x="147.7" y="92">33</text>
<text x="147.7" y="93.8">33</text>
<text x="147.7" y="95.7">33</text>
<text x="159.1" y="91.9">SPI_SCLK</text>
<text x="159.2" y="95.6">SPI_MISO</text>
<text x="159.2" y="93.7">SPI_SSEL</text>
<text x="24.2" y="97.4">J9</text>
<text x="37.2" y="100.9" transform="rotate(-90 37.2 100.9)">4.7k</text>
<text x="42.9" y="100.9" transform="rotate(-90 42.9 100.9)">4.7k</text>
<text x="52.3" y="101.3">R27</text>
<text x="59.8" y="101.3">33</text>
<text x="67.3" y="101.2">MAG_SDA</text>
<text x="140.2" y="97.6">R40</text>
<text x="147.7" y="97.6">33</text>
<text x="159.2" y="97.5">SPI_MOSI</text>
<text x="52.3" y="103.2">R28</text>
<text x="59.8" y="103.2">33</text>
<text x="67.4" y="103.1">MAG_SCL</text>
<text x="87.6" y="103.5">BM06B-GHS-TBT</text>
<text x="16.5" y="108.9">BM04B-GHS-TBT</text>
<text x="37.3" y="112.8" transform="rotate(-90 37.3 112.8)">D6</text>
<text x="42.9" y="112.8" transform="rotate(-90 42.9 112.8)">D8</text>
<text x="108.3" y="108.1" transform="rotate(-90 108.3 108.1)">D11</text>
<text x="111.3" y="111.7" transform="rotate(-90 111.3 111.7)">DF2B5M4CT,L3F</text>
<text x="113.9" y="108.1" transform="rotate(-90 113.9 108.1)">D13</text>
<text x="116.9" y="111.7" transform="rotate(-90 116.9 111.7)">DF2B5M4CT,L3F</text>
<text x="119.5" y="108.1" transform="rotate(-90 119.5 108.1)">D15</text>
<text x="122.5" y="111.7" transform="rotate(-90 122.5 111.7)">DF2B5M4CT,L3F</text>
<text x="125.1" y="108.1" transform="rotate(-90 125.1 108.1)">D17</text>
<text x="128.1" y="111.7" transform="rotate(-90 128.1 111.7)">DF2B5M4CT,L3F</text>
<text x="256.8" y="108.7">+5V</text>
<text x="40.2" y="117.3" transform="rotate(-90 40.2 117.3)">DF2B5M4CT,L3F</text>
<text x="45.9" y="117.3" transform="rotate(-90 45.9 117.3)">DF2B5M4CT,L3F</text>
<text x="101.2" y="119.1">GND</text>
<text x="30.1" y="124.7">GND</text>
<text x="179.6" y="125.5">EXT_IO1</text>
<text x="198.1" y="125.6">R42</text>
<text x="205.6" y="125.6">33</text>
<text x="269.8" y="122.8">J13</text>
<text x="179.6" y="131.1">EXT_IO2</text>
<text x="198.1" y="131.2">R43</text>
<text x="205.6" y="131.2">33</text>
<text x="179.6" y="136.7">EXT_IO3</text>
<text x="198.1" y="136.8">R44</text>
<text x="205.6" y="136.8">33</text>
<text x="179.6" y="142.4">EXT_IO4</text>
<text x="198.1" y="142.4">R45</text>
<text x="205.6" y="142.4">33</text>
<text x="179.6" y="148">EXT_IO5</text>
<text x="198.1" y="148.1">R46</text>
<text x="205.6" y="148.1">33</text>
<text x="179.6" y="153.6">EXT_IO6</text>
<text x="198.1" y="153.7">R47</text>
<text x="205.6" y="153.7">33</text>
<text x="222.3" y="164.2" transform="rotate(-90 222.3 164.2)">D24</text>
<text x="225.3" y="167.8" transform="rotate(-90 225.3 167.8)">DF2B5M4CT,L3F</text>
<text x="228" y="164.2" transform="rotate(-90 228 164.2)">D26</text>
<text x="230.9" y="167.8" transform="rotate(-90 230.9 167.8)">DF2B5M4CT,L3F</text>
<text x="233.6" y="164.2" transform="rotate(-90 233.6 164.2)">D28</text>
<text x="236.6" y="167.8" transform="rotate(-90 236.6 167.8)">DF2B5M4CT,L3F</text>
<text x="239.2" y="164.2" transform="rotate(-90 239.2 164.2)">D29</text>
<text x="242.2" y="167.8" transform="rotate(-90 242.2 167.8)">DF2B5M4CT,L3F</text>
<text x="244.8" y="164.2" transform="rotate(-90 244.8 164.2)">D30</text>
<text x="247.8" y="167.8" transform="rotate(-90 247.8 167.8)">DF2B5M4CT,L3F</text>
<text x="250.4" y="164.2" transform="rotate(-90 250.4 164.2)">D31</text>
<text x="253.4" y="167.8" transform="rotate(-90 253.4 167.8)">DF2B5M4CT,L3F</text>
<text x="258" y="164.5" transform="rotate(-90 258 164.5)">C12</text>
<text x="259.8" y="165.3" transform="rotate(-90 259.8 165.3)">0.1uF</text>
<text x="263" y="162.1">HEADER3X6-2.54MM</text>
<text x="259.9" y="175.2">GND</text>
</g>
<g font-size="1.6" fill="#505050">
<text x="26.2" y="35.9">7</text>
<text x="26.2" y="34">8</text>
<text x="97.2" y="35.9">7</text>
<text x="97.2" y="34">8</text>
<text x="192.6" y="35.9">7</text>
<text x="192.6" y="34">8</text>
<text x="26.2" y="41.5">4</text>
<text x="26.2" y="39.6">5</text>
<text x="26.2" y="37.8">6</text>
<text x="97.2" y="41.5">4</text>
<text x="97.2" y="39.6">5</text>
<text x="97.2" y="37.8">6</text>
<text x="192.6" y="41.5">4</text>
<text x="192.6" y="39.6">5</text>
<text x="192.6" y="37.8">6</text>
<text x="26.2" y="47.1">1</text>
<text x="26.2" y="45.3">2</text>
<text x="26.2" y="43.4">3</text>
<text x="97.2" y="47.1">1</text>
<text x="97.2" y="45.3">2</text>
<text x="97.2" y="43.4">3</text>
<text x="192.6" y="47.1">1</text>
<text x="192.6" y="45.3">2</text>
<text x="192.6" y="43.4">3</text>
<text x="97.2" y="95.7">3</text>
<text x="97.2" y="93.9">4</text>
<text x="97.2" y="92">5</text>
<text x="97.2" y="90.1">6</text>
<text x="26.2" y="101.3">3</text>
<text x="26.2" y="99.5">4</text>
<text x="97.2" y="99.5">1</text>
<text x="97.2" y="97.6">2</text>
<text x="26.2" y="105.1">1</text>
<text x="26.2" y="103.2">2</text>
<text x="268.3" y="125.6">1</text>
<text x="268.3" y="127.5">2</text>
<text x="268.3" y="129.4">3</text>
<text x="268.3" y="131.2">4</text>
<text x="268.3" y="133.1">5</text>
<text x="268.3" y="135">6</text>
<text x="268.3" y="136.9">7</text>
<text x="267.5" y="142.5">10</text>
<text x="268.3" y="138.7">8</text>
<text x="268.3" y="140.6">9</text>
<text x="267.5" y="144.3">11</text>
<text x="267.5" y="146.2">12</text>
<text x="267.5" y="148.1">13</text>
<text x="267.5" y="149.9">14</text>
<text x="267.5" y="151.8">15</text>
<text x="267.5" y="153.7">16</text>
<text x="267.5" y="155.6">17</text>
<text x="267.5" y="157.4">18</text>
</g>
</svg>
